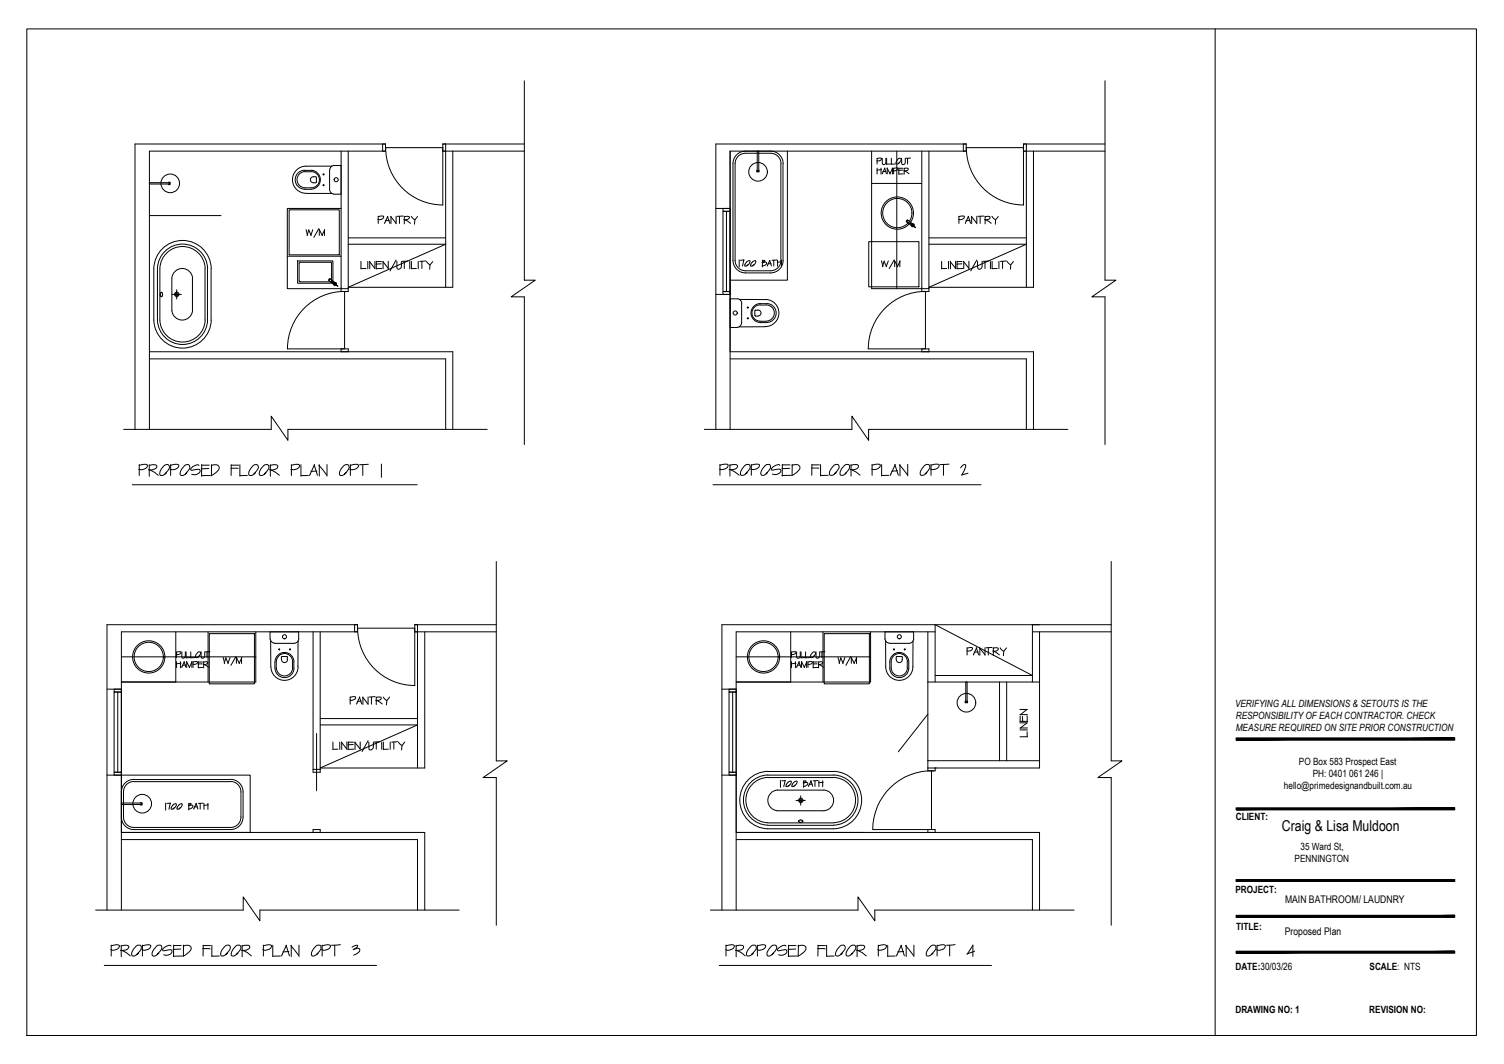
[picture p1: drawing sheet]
<svg xmlns="http://www.w3.org/2000/svg" width="420mm" height="297mm" viewBox="0 0 420 297" stroke-linecap="round" stroke-linejoin="round" font-family="sans-serif">
<!-- layer: 1 -->
<g fill="none" stroke="#000" stroke-width=".28">
<path d="M7.5 8.1h405v281h-405zM85.1 47.6h1.7M85.1 52.9h1.7M85.1 47.5a2.65 2.65 0 0 0-2.6 2.7 2.65 2.65 0 0 0 2.6 2.6M85.2 47.9h1.8M85.2 47.9a2.26 2.26 0 0 0-2.2 2.3 2.26 2.26 0 0 0 2.2 2.2 3.3 3.3 0 0 0 3.7-1.1 2.26 2.26 0 0 0-1.9-3.4M86.8 47.5a2.65 2.65 0 0 1 2.7 2.7 2.65 2.65 0 0 1-2.7 2.6M87.5 51h.7M88.4 49.5l-.2-.2a1.14 1.14 0 0 0-1.4 .6 .83 .83 0 0 0 .7 1.1M88.4 50.8l-.2 .2M88.4 49.6v1.2M92.1 47.5v5.4l.2 .7 1 .6"/>
<path d="M92.7 46.4h-7.2a3.8 3.8 0 0 0-3.8 3.8 3.8 3.8 0 0 0 3.8 3.8h7.2M93.3 46.2l2 .1M93.3 46.2l-.7 .3-.5 .9M95.3 54.1l-2 .1M95.3 58.2h-15v22.4h15M95.3 42.2v38.4M97.3 42.2v38h29.2v-38M106.9 40.2v2M124.5 40.2v40M146.5 40.2h-22.8v2h22.8M200 58.2h4M220 42.2v36h-16"/>
<path d="M243.5 42.2v38.4h16v-.4M243.5 51.2h14M250.5 42.2v38.4M257.5 42.2v38.4M259.5 42.2v38h29.2v-38M269.1 40.2v2M286.7 40.2v40M308.7 40.2h-22.8v2h22.8M41.7 60.2h20M44 75v14.4a7 7 0 0 0 7 6.8 7 7 0 0 0 7-6.8v-14.4M44 75a7 7 0 0 1 7-6.9 7 7 0 0 1 7 6.9M44.7 75v14.4"/>
<path d="M44.7 75a6.3 6.3 0 0 1 6.3-6.2 6.3 6.3 0 0 1 6.3 6.2M48.7 76a2.87 2.87 0 0 1 3.1-.9 2.87 2.87 0 0 1 2 2.6v9a2.9 2.9 0 0 1-2.9 2.7 2.9 2.9 0 0 1-2.9-2.7v-9.1zM57.3 75v14.4M59 75v14.4M59 74.9a8 8 0 0 0-8-7.8 8 8 0 0 0-8 7.9v14.4a8 8 0 0 0 8 7.8 8 8 0 0 0 8-7.8M80.3 71.5h15M97.3 68.2h27.2M97.3 66.4h27.2M259.5 68.2h27.2M259.5 66.4h27.2M41.7 98.2h84.8v21.7M44.7 89.3a6.3 6.3 0 0 0 6.3 6.2 6.3 6.3 0 0 0 6.3-6.2"/>
<path d="M44.8 82v.5M44.8 82.5l.1 .1M44.9 81.8l-.1 .2M44.9 81.8l.2-.2 .2 .2v.8M44.9 82.7l.2 .1 .2-.1M48 82.2h2.7M49.4 80.9v2.6M97.3 80.2v.4h-2M200 82.2h4M204 91.3l2 .1M204 98.2h84.7v21.7M206 83.4l-2 .1"/>
<path d="M206 83.4l.7 .3 .5 1M206.5 83.6h7.3M207.2 90.1l-.3 .7-.9 .6M207.2 84.7v5.5M210.7 85.8a4.4 4.4 0 0 1 5 0 2.3 2.3 0 0 1 .4 2.5 2.3 2.3 0 0 1-2.1 1.4 3.4 3.4 0 0 1-3.6-1.2 2.27 2.27 0 0 1 .3-2.7zM210.9 86.8v1.2M210.9 88l.2 .2M211.1 88.3h.7M211.1 86.6h.7M211.1 86.6l-.2 .1M211.8 86.6a.83 .83 0 0 1 .8 .8 .83 .83 0 0 1-.8 .8M212.4 90.1h1.8"/>
<path d="M212.4 84.8h1.8M212.4 84.7a2.65 2.65 0 0 0-2.6 2.7 2.65 2.65 0 0 0 2.6 2.6M213.8 91.2l-7.3 .1M213.8 83.6a3.8 3.8 0 0 1 3.8 3.8 3.8 3.8 0 0 1-3.8 3.8M214.2 84.7a2.65 2.65 0 0 1 2.6 2.7 2.65 2.65 0 0 1-2.6 2.6M37.7 119.9v-79.7h70v2h-66v77.7M41.7 100.2h82.8v19.7M200 119.9v-79.7h69.9l.1 2h-66v77.7M204 100.2h82.7v19.7M37 135.3h79.5M199.2 135.3h74.9M49.1 176.4v14"/>
<path d="M58.1 176.4v14M71.5 176.4v14h-37.6M75.5 178.4l.3 .7 1 .5M75.5 176.4l-.1 2M75.6 178.9v7.3M83.3 178.9l-.1 7.3M83.4 176.4l.1 2-.3 .7-.6 .4-5.9 .1M87.5 176.4v38.4h2v-.4M89.5 176.4v38h29.2v-38M99.1 174.4v2M116.6 174.4v40M138.6 174.4h-22.7v2h22.7"/>
<path d="M220.9 176.4v14M229.9 176.4v14M243.2 176.4v14h-37.5M247.2 178.4l.3 .7 1 .5M247.3 176.4l-.1 2M247.4 178.9v7.3M255.1 178.9l-.1 7.3M255.1 176.4l.1 2M255.3 178.4l-.6 1-.7 .2h-5.5M259.2 176.4v14M261.2 176.4h-55.5v77.7M261.2 174.4v16"/>
<path d="M288.4 176.4h22M288.4 174.4v16M290.4 176.4v38h-31.2v-15M310.4 174.4h-108.7v79.7M29.9 192.4h4M33.9 183.4h37.6M75.7 186.1a3.8 3.8 0 0 0 3.8 3.8 3.8 3.8 0 0 0 3.8-3.8M77.2 184.7v1.8M77.2 184.7a2.26 2.26 0 0 1 2.3-2.3 2.26 2.26 0 0 1 2.2 2.3 3.6 3.6 0 0 1-.6 3.3 2.26 2.26 0 0 1-2.5 .5 2.26 2.26 0 0 1-1.4-2.1M80.3 183.5v.7M80.3 183.4l-1.5-.2-.2 .3a1.24 1.24 0 0 0 .6 1.4 .83 .83 0 0 0 1.1-.7M82.1 184.8v1.7"/>
<path d="M82.1 184.8a2.65 2.65 0 0 0-2.6-2.7 2.65 2.65 0 0 0-2.7 2.7 3.3 3.3 0 0 0 2.1 4.3 2.65 2.65 0 0 0 3.2-2.6M201.7 192.4h4M205.7 183.4h37.5M247.4 186.1a3.8 3.8 0 0 0 3.8 3.8 3.8 3.8 0 0 0 3.8-3.8M249.6 182.7a2.65 2.65 0 0 1 2.8-.3 2.65 2.65 0 0 1 1.5 2.4 3.9 3.9 0 0 1-1 3.8 2.65 2.65 0 0 1-2.8 .3 2.65 2.65 0 0 1-1.5-2.4 3.9 3.9 0 0 1 1-3.8zM250.5 183.3h1.5l.1 .9a.83 .83 0 0 1-.9 .8 .83 .83 0 0 1-.8-.8zM253.4 184.7v1.8M253.5 184.7a2.26 2.26 0 0 0-2.3-2.3 2.26 2.26 0 0 0-2.2 2.3 3.3 3.3 0 0 0 1.1 3.7 2.26 2.26 0 0 0 3.4-2M259.2 190.4v9l-8.2 10.5M259.2 190.4h31.2M261.2 188.6h27.2M279.2 190.4v22"/>
<path d="M281.2 190.4v22M29.9 216.4h4M33.9 216.4h36v16h-36zM89.5 202.4h27.1M89.5 200.6h27.1M201.7 216.4h4v16h36M210.2 218.9a6.1 6.1 0 0 1 4.3-1.8l18.4-.1a6.3 6.3 0 0 1 6.1 6.4 6.3 6.3 0 0 1-6.1 6.3h-18.4a6.3 6.3 0 0 1-5.7-4 6.3 6.3 0 0 1 1.4-6.8zM214.5 215.4h18.4M214.5 215.3a8 8 0 0 0-7.8 8.1 8 8 0 0 0 7.8 8h18.4M232.9 215.3a8 8 0 0 1 7.8 8.1 8 8 0 0 1-7.8 8M259.2 212.4h31.2M260.2 215.2v16.4"/>
<path d="M260.9 215.2a16.4 16.4 0 0 0-17.1 16.4h15.4M261.2 214.4h.1M33.9 232.4h84.8v21.7M33.9 234.4h82.7v19.7M205.7 232.4h84.7v21.7M205.7 234.4h82.7v19.7M214.5 230.4h18.4M214.5 230.4a7 7 0 0 1-6.8-7 7 7 0 0 1 6.8-7h18.4a7 7 0 0 1 6.8 7 7 7 0 0 1-6.8 7M215.5 221.3l1.1-.6 .6-.1h13a2.9 2.9 0 0 1 2.7 2.8 2.9 2.9 0 0 1-2.7 2.9h-13a2.9 2.9 0 0 1-2.5-1.9 2.9 2.9 0 0 1 .8-3.1zM222.4 223.5h2.6M223.1 229.2v.2M223.1 229.4l.2 .1"/>
<path d="M223.2 229.5l.7 .1M223.3 229.1l-.2 .1M223.4 229h.5M223.4 229h-.2M223.7 222.2v2.6M224 229l.3 .2M224.2 229.2l-.2 .3M29.9 254.1v-79.7h70v2h-66v77.7M29.1 269.5h76.1M200.9 269.5h76.1"/>
<circle cx="90.4" cy="51.7" r=".15"/>
<circle cx="90.4" cy="48.7" r=".15"/>
<circle cx="93.9" cy="50.2" r=".57"/>
<circle cx="250.7" cy="59.5" r="4.1"/>
<circle cx="250.7" cy="59.5" r="4.5"/>
<circle cx="49.4" cy="82.2" r=".61"/>
<circle cx="49.4" cy="82.2" r=".44"/>
<circle cx="205.4" cy="87.4" r=".57"/>
<circle cx="208.9" cy="88.9" r=".15"/>
<circle cx="208.9" cy="85.9" r=".15"/>
<circle cx="79.5" cy="177.8" r=".57"/>
<circle cx="251.2" cy="177.8" r=".57"/>
<circle cx="41.5" cy="183.4" r="4.1"/>
<circle cx="41.5" cy="183.4" r="4.5"/>
<circle cx="78" cy="181.3" r=".15"/>
<circle cx="81" cy="181.3" r=".15"/>
<circle cx="213.3" cy="183.4" r="4.1"/>
<circle cx="213.3" cy="183.4" r="4.5"/>
<circle cx="249.7" cy="181.3" r=".15"/>
<circle cx="252.8" cy="181.3" r=".15"/>
<circle cx="223.7" cy="223.4" r=".44"/>
<circle cx="223.7" cy="223.4" r=".61"/>
</g>
<!-- layer: DOOR -->
<g fill="none" stroke="#000" stroke-width=".28">
<path d="M106.9 40.2h.8M107.7 41.2a16 16 0 0 0 16 16v-16h-16M123.7 42.2h.8M123.7 40.2h.8M269.1 40.2h.8M270 41.2h15.9v16a16 16 0 0 1-15.9-16zM285.9 42.2h.8M285.9 40.2h.8M95.3 80.6v.8h2v-.8M95.3 98.2v-.8h2v.8M96.3 81.4v16h-16M96.3 81.4a16 16 0 0 0-16 16"/>
<path d="M242.6 97.4a15.9 15.9 0 0 1 15.9-16v16h-16M257.5 98.2v-.8h2v.8M257.5 80.6v.8h2v-.8M99.1 174.4h.8M99.9 175.4a16 16 0 0 0 16 16v-16h-16M115.9 176.4h.7M115.9 174.4h.7M87.5 214.8v.8h2v-.8M88.4 204.8v16M259.2 214.4v.8h2v-.8M87.5 232.4v-.8h2v.8M259.2 232.4v-.8h2v.8"/>
</g>
<!-- layer: HATCH -->
<path d="M146.5 22.5v55.7h3l-6.7 4.7h3.7v41.2M308.7 22.5v55.7h3l-6.7 4.7h3.7v41.2M34.5 119.9h41.3v-3.7l4.6 6.7v-3h55.7M196.8 119.9h41.2v-3.7l4.7 6.7v-3h55.6M138.6 156.7v55.7h3.1l-6.7 4.7h3.6v41.2M310.4 156.7v55.7h3l-6.7 4.7h3.7v41.2M26.7 254.1h41.2v-3.7l4.7 6.7v-3h55.7M198.5 254.1h41.2v-3.7l4.7 6.7v-3h55.7" fill="none" stroke="#000" stroke-width=".28"/>
<!-- layer: 2 -->
<g fill="none" stroke="#000" stroke-width=".28">
<path d="M41.7 51h5.7v.4h-5.7zM47 51l.5-.1v.6h-.5v-.1M211.5 42.2h.5v5.6h-.5zM211.5 47.5l-.1 .5h.6v-.5M215.3 42.2h-7a3.5 3.5 0 0 0-3.5 3.5v27a3.5 3.5 0 0 0 3.5 3.5h7M215.3 42.8h-7a2.9 2.9 0 0 0-2.9 2.9v27a2.9 2.9 0 0 0 2.9 2.9h7M215.3 42.2a3.5 3.5 0 0 1 3.5 3.5M215.3 42.8a2.9 2.9 0 0 1 2.9 2.9M218.1 45.7v27M218.7 45.7v27M83.1 72.8h9.9v6.3h-9.9zM83.6 73.5l.1-.3h8.7l.3 .3"/>
<path d="M83.6 73.5v4.9l.1 .2 8.7 .1 .3-.3M91.8 78.3l1.3 1M92.2 77.8l1.3 1.1M92.2 77.8l-.3 .1-.1 .3M92.4 77.9l-.3 .2-.1 .3M92.6 73.5v4.9M92.8 78.7l.3 .1 .4 .5M92.8 78.7l.7 .6M93.3 78.9a.44 .44 0 0 1 .7 .2 .44 .44 0 0 1-.5 .6 .44 .44 0 0 1-.3-.7M93.4 79.1h.3l.1 .3-.3 .1-.1-.3 .1 .2 .3-.2-.3-.1M93.9 79.5l.5 .4-.5-.3M124.5 68.2l-27.2 12"/>
<path d="M218.2 72.7a2.9 2.9 0 0 1-2.9 2.9M218.8 72.7a3.5 3.5 0 0 1-3.5 3.5M253.2 61.9l1.3 1M253.6 61.4l-.3 .2-.1 .3M253.6 61.4l1.3 1.1M253.7 61.6l-.3 .1v.3M254.2 62.2l.8 .7-.8-.6M254.3 62.2l-.1 .1M254.7 62.5a.44 .44 0 0 1 .7 .2 .44 .44 0 0 1-.4 .6 .44 .44 0 0 1-.4-.6M254.9 62.7h.3v.3l-.3 .1-.1-.3M254.9 62.7h.2v.3h-.2l-.1-.2M255.3 63.1l.4 .4-.4-.3"/>
<path d="M286.7 68.2l-27.2 12M261.2 174.4l27.2 14.2M269.8 190.4h.4v5.6h-.4zM269.8 195.7h-.2v.5h.7l-.1-.5M37.4 218.2h27a2.9 2.9 0 0 1 2.9 2.9M37.4 217.6h27M37.4 217.6a3.5 3.5 0 0 0-3.5 3.5M37.4 218.2a2.9 2.9 0 0 0-2.9 2.9M64.4 217.6a3.5 3.5 0 0 1 3.5 3.5M116.6 202.4l-27.1 12M33.9 221.1v7a3.5 3.5 0 0 0 3.5 3.5M33.9 224.2h5.6v.4h-5.6z"/>
<path d="M34.5 221.1v7a2.9 2.9 0 0 0 2.9 2.9M39.2 224.2l.5-.1v.6l-.5-.1M67.3 221.1v7a2.9 2.9 0 0 1-2.9 2.9h-27M67.9 221.1v7a3.5 3.5 0 0 1-3.5 3.5h-27"/>
<circle cx="47.6" cy="51.2" r="2.6"/>
<circle cx="211.8" cy="48" r="2.6"/>
<circle cx="270" cy="196.2" r="2.6"/>
<circle cx="39.7" cy="224.4" r="2.6"/>
</g>
<!-- layer: TEXT -->
<g fill="none" stroke="#000" stroke-width=".28">
<path d="M245 44.2v1.6M245 44.3l1.1-.2a.74 .74 0 0 1-.3 .8 .74 .74 0 0 1-.9 0M245 46.9v1.7M246.1 46.9v1.7M246.3 47.4l-1.3 .1M246.5 44.2v1.3l.3 .5 .6-.3 .1-1.5M247.5 47.9h-.9M247.6 48.5l-.4-1.6-.7 1.6M247.7 44.2v1.7M247.8 46.9l.9 1.7M247.9 46.9v1.6M248.6 48.5l.7-1.6v1.7"/>
<path d="M248.8 45.8h-1.1M249 44.2v1.7M249.6 46.9v1.6M249.6 47l1.1-.1a.75 .75 0 0 1-.3 .7 .75 .75 0 0 1-.8 0M250.1 45.8h-1.1M251.1 47h1.1M251.1 46.9v1.7l1.2-.1M251.3 45.4l-.4 .3h-.5a1.34 1.34 0 0 1 1.1-1.5l.3 .2-.1 .4-.6 .7M251.9 44.2v1.3l.3 .5 .6-.3 .1-1.5M252.2 47.5l-1.2 .1M252.6 47.1l.8-.2 .3 .4-.2 .3-1 .1M252.6 46.9v1.7"/>
<path d="M252.7 47.7l1.3 .8M253.5 44.2v1.6M254.4 44.1l-1.3 .1M100.8 73v2h1.4M102.7 73v2M103.2 73l1.4 1.9M103.3 73v2M104.7 72.9v2.1M105.1 73h1.5M105.2 72.9l-.1 2.2M106.5 73.6l-1.4 .1M106.7 75h-1.6"/>
<path d="M106.9 73l1.5 1.9M107 73v2M108.5 72.9v2.1M110.7 72.6l-1.7 3M110.9 72.9v2l.4 .3 .4-.2 .4-.5v-1.5M112.9 73v2M114 72.8l-1.6 .2M114.5 73v2M114.9 73v2h1.4M116.8 73v2M117.9 73v2M118.9 72.8l-1.6 .2"/>
<path d="M119.1 73l1 .9M120.9 73l-.8 .9-.1 1.3M206.5 72.5v2M206.8 72.7l1.1-.2-.5 1.8M209 73.9l-.4 .3-.4 .1a1.2 1.2 0 0 1 1.3-1.5l-.2 .8-.7 .6M210.6 73.9l-.8 .4a1.14 1.14 0 0 1 1.3-1.5 1.14 1.14 0 0 1-.9 1.4M212.9 72.8h.8l-.1 .2-.7 .3 .8-.2 .4 .2a.98 .98 0 0 1-1.2 .9M213 72.6v1.9M215.4 73.6h-.9M215.5 74.2l-.4-1.5-.8 1.6M216.2 72.7v1.6M217 72.6l-1.3 .1"/>
<path d="M217.2 72.6v1.7M218.3 72.6v1.8M218.4 73.1l-1.2 .1M263.1 73v2h1.4M265 73v2M265.4 73l1.5 1.9M265.5 73v2M267 72.9v2.1M267.4 73h1.4M267.4 72.9v2.2M268.7 73.6l-1.4 .1M268.9 75h-1.6"/>
<path d="M269.2 73l1.4 1.9M269.2 73v2M270.7 72.9v2.1M272.9 72.6l-1.7 3M273.1 72.9v1.7l.2 .5a.77 .77 0 0 0 1.1-.6v-1.5M275.2 73v2M276.2 72.8l-1.6 .2M276.7 73v2M277.2 73v2h1.4M279.1 73v2M280.1 73v2M281.1 72.8l-1.6 .2"/>
<path d="M281.3 73l1 .9M283.1 73l-.7 .9-.1 1.3M49.3 182v1.6M49.3 182.1l1.1-.2a.7 .7 0 0 1-.3 .8 .7 .7 0 0 1-.8 0M49.3 184.7v1.7M50.4 184.7v1.7M50.5 185.2l-1.2 .1M50.8 182v1.6l.3 .2 .6-.3 .1-1.5M51.4 184.7l.5 1.6M51.5 184.7l-.7 1.6M51.8 185.7h-.9M52 182v1.7"/>
<path d="M52.1 184.7l.9 1.7M52.2 184.7v1.6M53.1 183.6h-1.1M53.3 182v1.7M53.6 184.7v1.7M53.6 184.7l-.7 1.6M53.9 184.7v1.6M53.9 184.8l1.1-.1a.7 .7 0 0 1-.3 .8 .7 .7 0 0 1-.8-.1M54.4 183.6h-1.1M55.4 184.8h1.2M55.4 184.7v1.8M55.6 183.2l-.9 .4a1.35 1.35 0 0 1 1.1-1.6l.2 .2v.4l-.6 .8"/>
<path d="M56.2 182v1.3l.3 .5 .6-.3 .1-1.5M56.5 185.3l-1.2 .1M56.6 186.3l-1.2 .1M56.9 184.9l.8-.2 .3 .4-.5 .3-.7 .1M56.9 184.7v1.8M57 185.5l1.3 .8M57.8 182v1.6M58.7 181.9l-1.3 .1M221.1 182v1.6M221.1 182.1l1.1-.2a.74 .74 0 0 1-.3 .8 .74 .74 0 0 1-.9 0M221.1 184.7v1.7M222.2 184.7v1.7"/>
<path d="M222.3 185.2l-1.2 .1M222.5 182l.1 1.6 .2 .2 .7-.3 .1-1.5M223.2 184.7l.5 1.6M223.3 184.7l-.8 1.6M223.6 185.7h-.9M223.8 182v1.7M223.9 184.7v1.6M223.9 184.7l.8 1.7M224.9 183.6h-1.1M225 182v1.7M225.3 184.7v1.7M225.4 184.7l-.7 1.6"/>
<path d="M225.7 184.7v1.6M225.7 184.8l1.1-.1a.74 .74 0 0 1-.3 .8 .74 .74 0 0 1-.9-.1M226.2 183.6h-1.2M227.2 184.8h1.1M227.2 184.7v1.8M227.4 183.2l-.8 .4a1.09 1.09 0 0 1 .9-1.6l.3 .4-.6 1M228 182v1.6l.3 .2 .6-.3 .1-1.5M228.3 185.3l-1.2 .1M228.4 186.3l-1.2 .1M228.6 184.9l.9-.2 .3 .4-.5 .3-.7 .1M228.7 184.7v1.8M228.7 185.5l1.3 .8"/>
<path d="M229.6 182v1.6M230.5 181.9l-1.3 .1M93 207.2v2M94.4 209.2h-1.4M94.9 207.2v2M95.4 207.2l1.4 1.8M95.5 207.2v2M96.9 207.1v2.1M97.3 207.2h1.4M97.3 207.1v2.2M98.7 207.8l-1.5 .1M98.8 209.2h-1.6"/>
<path d="M99.1 207.2l1.4 1.8M99.2 207.2v2M100.6 207.1v2.1M102.8 206.8l-1.7 3M103 207.1l.1 2a.69 .69 0 0 0 .8 .2 .69 .69 0 0 0 .4-.7v-1.4M105.1 207.2v2M106.1 207l-1.6 .2M106.6 207.2v2M107.1 207.2v2M108.5 209.2h-1.4M109 207.2v2M110 207.2v2"/>
<path d="M111 207l-1.6 .2M111.3 207.2l1 .9M113.1 207.2l-.8 .9-.1 1.3M218 217.9v1.9M218.4 218l1-.1-.5 1.7M220.5 219.1l-.4 .4h-.5a1.52 1.52 0 0 1 1.4-1.4 1.14 1.14 0 0 1-.9 1.4M222.1 219.1l-.7 .5a1.21 1.21 0 0 1 1.2-1.5 1.15 1.15 0 0 1-.8 1.4M224.5 218.2l.5-.2 .2 .1-.1 .2-.7 .3 1.2-.1a.76 .76 0 0 1-.1 .8 .76 .76 0 0 1-.8 .2h-.3M224.5 218v1.8M226.5 218l.5 1.5M226.6 218l-.7 1.6M226.9 218.9l-.8 .1"/>
<path d="M227.7 218v1.6M228.5 217.9l-1.3 .1M228.8 218v1.6M229.8 218v1.7M230 218.4l-1.3 .1M46.3 224.2v2M46.6 224.3l1-.1-.4 1.7M48.7 225.5l-.7 .4a1.17 1.17 0 0 1 1.2-1.5l-.2 .8-.7 .7M50.4 225.5l-.8 .4a1.18 1.18 0 0 1 1.3-1.5l-.2 .8-.7 .7M52.6 224.9h1.2a.88 .88 0 0 1-1.2 .9M52.7 224.5l.5-.2 .2 .1-.2 .3-.6 .2M52.7 224.3v1.8"/>
<path d="M54.8 224.3l.5 1.6M54.8 224.3l-.7 1.6M55.2 225.2l-.9 .1M55.9 224.3v1.6M56.7 224.2l-1.3 .1M57 224.3v1.7M58.1 224.3v1.7M58.2 224.7l-1.3 .2"/>
</g>
<!-- layer: 2D -->
<path d="M80.8 58.6h14v12.5h-14zM242.7 67.5h14v12.6h-14zM58.5 176.9h12.6v14h-12.6zM230.3 176.9h12.6v14h-12.6z" fill="none" stroke="#000" stroke-width=".28"/>
<!-- layer: WINDOW -->
<path d="M202 59h2v22.4h-2zM202 58.2h2v.8h-2zM202.9 59v22.4M202 81.4h2v.8h-2zM31.9 193.2h2v22.4h-2zM31.9 192.4h2v.8h-2zM32.9 193.2v22.4M203.7 193.2h2v22.4h-2zM203.7 192.4h2v.8h-2zM204.7 193.2v22.4M31.9 215.6h2v.8h-2zM203.7 215.6h2v.8h-2z" fill="none" stroke="#000" stroke-width=".28"/>
<!-- layer: 3 -->
<g fill="#000" stroke="#000" stroke-width=".28">
<path d="M345.3 206.1v.5l61-.5zM345.3 206.6l61-.5v.5z"/>
<path d="M345.4 206.1v.5l61-.5zM345.4 206.6l61-.5v.5z"/>
<path d="M345.3 225.6v.4l61-.4zM345.3 226l61-.4v.4z"/>
<path d="M345.4 225.6v.4l61-.4zM345.4 226l61-.4v.4z"/>
<path d="M345.3 255.6v.5l61-.5zM345.3 256.1l61-.5v.5z"/>
<path d="M345.3 245.6v.5l61-.5zM345.3 246.1l61-.5v.5z"/>
<path d="M345.4 255.6v.5l61-.5zM345.4 256.1l61-.5v.5z"/>
<path d="M345.4 245.6v.5l61-.5zM345.4 246.1l61-.5v.5z"/>
<path d="M345.3 265.6v.5l61-.5zM345.3 266.1l61-.5v.5z"/>
<path d="M345.4 265.6v.5l61-.5zM345.4 266.1l61-.5v.5z"/>
</g>
<!-- layer: DIMS_1-50 -->
<path d="M339.5 8.1v281" fill="none" stroke="#000" stroke-width=".28"/>
<path d="M343.5 163.6h65.1v29.8h-65.1z" fill="#fff" stroke="#fff" stroke-width=".35"/>
<g font-size="7.1">
<text x="37.4" y="134.4">PROPOSED FLOOR PLAN OPT 1</text>
<text x="29.6" y="268.5">PROPOSED FLOOR PLAN OPT 3</text>
<text x="201.4" y="268.5">PROPOSED FLOOR PLAN OPT 4</text>
</g>
<text font-size="6.6" x="199.7" y="134.1">PROPOSED FLOOR PLAN OPT 2</text>
<g font-size="5.7">
<text x="104.4" y="63.9">PANTRY</text>
<text x="266.7" y="63.9">PANTRY</text>
<text x="84.3" y="67.4">W/M</text>
<text x="245.2" y="76.2">W/M</text>
<text x="61" y="187">W/M</text>
<text x="232.8" y="187">W/M</text>
</g>
<g font-size="5.3">
<text x="268.8" y="184.1">PANTRY</text>
<text x="96.3" y="197.9">PANTRY</text>
<text x="287.9" y="207.1" transform="rotate(-90 287.9 207.1)">LINEN</text>
</g>
<text font-size="4.2" x="358.1" y="232.1">Craig &amp; Lisa Muldoon</text>
<g font-size="2.9">
<text x="359" y="252">MAIN BATHROOM/ LAUDNRY</text>
<text x="358.9" y="261">Proposed Plan</text>
</g>
<g font-size="2.8">
<text x="345" y="197.3">VERIFYING ALL DIMENSIONS &amp; SETOUTS IS THE</text>
<text x="345.2" y="200.6">RESPONSIBILITY OF EACH CONTRACTOR. CHECK</text>
<text x="345.2" y="204">MEASURE REQUIRED ON SITE PRIOR CONSTRUCTION</text>
<text x="362.9" y="213.5">PO Box 583 Prospect East</text>
<text x="358.7" y="220.2">hello@primedesignandbuilt.com.au</text>
<text x="366.7" y="216.9">PH: 0401 061 246 |</text>
<text x="345.2" y="229.1">CLIENT:</text>
<text x="363.3" y="237.3">35 Ward St,</text>
<text x="361.7" y="240.7">PENNINGTON</text>
<text x="345.1" y="249.4">PROJECT:</text>
<text x="345.4" y="259.5">TITLE:</text>
<text x="345.1" y="270.9">DATE:30/03/26</text>
<text x="382.6" y="270.7">SCALE: NTS</text>
<text x="345.1" y="282.8">DRAWING NO: 1</text>
<text x="382.5" y="282.8">REVISION NO:</text>
</g>
</svg>
